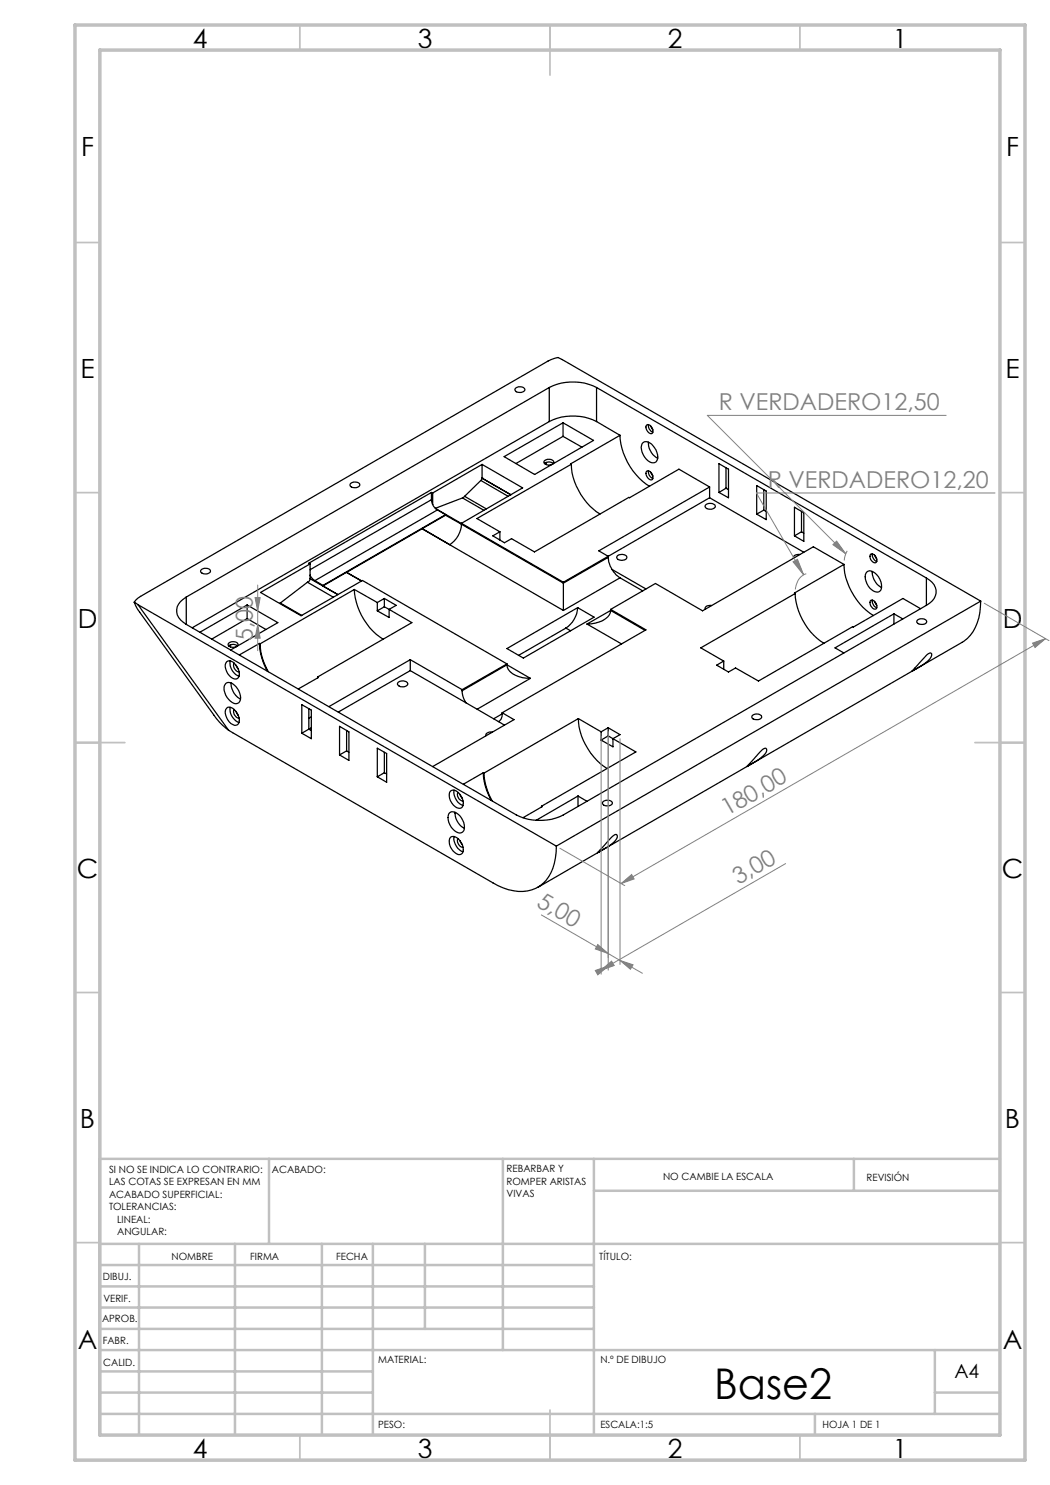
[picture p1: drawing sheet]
<svg xmlns="http://www.w3.org/2000/svg" width="210mm" height="297mm" viewBox="0 0 210 297" stroke-linecap="round" stroke-linejoin="round" font-family="sans-serif">
<g fill="none" stroke="#000" stroke-width=".25">
<path d="M103.2 77.6l.9-.2a.59 .59 0 0 1 .7 .1 .59 .59 0 0 1 0 .7 1.06 1.06 0 0 1-1.8-.4zM109.9 77.5a10.7 10.7 0 0 1 9.4 0M109.9 77.5l-72.6 41.9M109.9 77.5v6.8M119.3 77.5l66 38.1M119.3 77.5v6.8M70.2 96.7l.9-.3a.69 .69 0 0 1 .8 .7 1.23 1.23 0 0 1-1.9-.1zM86.3 99.9l.2 1M86.3 98.5l.2 .1M86.3 98.5l-24.5 14.1 .2 .2M86.3 98.5v1.4M86.3 99.9l-24.3 14"/>
<path d="M86.5 98.6v2.3M92.5 99.6l-5.4 2.1M92.5 99.6l4.3 2.5M92.9 99.3l-.4 .3M92.9 99.3l4.4 2.5M96.2 96.1l-3.3 3.2M96.2 96.1l5.4 3.2M96.4 95.6h.1M96.4 95.6l-.2 .5M96.4 92.9l8.1 4.7-12.2 7.1M96.4 92.9l-9.9 5.7M96.4 92.9v2.7"/>
<path d="M96.4 95.6l5.8 3.4M100.8 91.3l11.8-6.7 6.1 3.5-11.8 6.8zM108.9 92.7l.3-.2 .7-.1 .8 .3M109.3 92.5v.4M109.9 84.3a10.7 10.7 0 0 1 9.4 0M109.9 84.3l-71.4 41.3M110.5 92.8h.1a.42 .42 0 0 0 .2-.4 .42 .42 0 0 0-.3-.4l-.3-.1a1.06 1.06 0 0 0-1.4 .6l.3 .3 .6 .2 .8-.2M112.6 87.3l3.8 2.1M112.6 87.3l-9.4 5.4M112.6 84.6v2.7M114.3 92.8a12.7 12.7 0 0 0 5.7 10M114.3 92.8l-18.9 10.9 4.6 2.7"/>
<path d="M119.3 84.3l4.7 2.8M124 87.1a13 13 0 0 0 5.9 10.2M124 87.1l-9.9 5.7h.2M128.6 88.5a1.47 1.47 0 0 1 2 .6 2.6 2.6 0 0 1 .6 3.3 1.51 1.51 0 0 1-2-.6 2.65 2.65 0 0 1-.6-3.3zM129.4 94.2a1.17 1.17 0 0 1 1.1 1.7 1.15 1.15 0 0 1-1.1-1.7zM129.4 85a1.17 1.17 0 0 1 1.1 1.7 1.15 1.15 0 0 1-1.1-1.7zM129.7 84.9l.1 .9 .8 .7M129.7 88.4a3.6 3.6 0 0 0 1.9 3.2M129.7 94.2l.1 .8 .8 .7M130.1 85.2l.5 .8M130.1 94.4l.5 .8M141.9 97.4l-6.1-3.6-28.9 16.6-4.6-2.7-1.4 .8-2.3-1.3 1.4-.8"/>
<path d="M141.9 97.4l-22.1 12.8 1.8 1.1M141.9 99.6l18.9 10.9M141.9 97.4v2.2M141.9 99.6l-20.3 11.7M143.8 92.7l1.9 1.1v5.8l-1.9-1.1zM145.2 97.6l-1.4 .9M145.2 93.6v4M145.2 97.6l.5 .3M151.3 97.1l1.9 1.1v5.7l-1.9-1.1zM152.8 97.9v4.1M37.3 119.4a3.1 3.1 0 0 0-1.8 3.6 4.1 4.1 0 0 0 1.8 1.9M37.3 119.4v5.5"/>
<path d="M40.3 113.9l.9-.2a.74 .74 0 0 1 .9 .7 1.26 1.26 0 0 1-2-.1zM61.5 116.4l-5.4 4.2M61.5 116.4l5.2 3M62 115.7l-.2 .6-.3 .1M62 115l.3 .5 .7 .6M62 112.8l-9.9 5.7 8.1 4.7 12.3-7.1 28.9 16.7M62 112.8v2.9M62 115.7l5.6 3.2M63 116.1l1.6 1M64.6 117.2l3 1.7M64.6 117.1v.1M69.3 114.5h.1"/>
<path d="M69.3 114.5l-4.7 2.7M69.3 114.5l3 1.7M70.9 117.9a12.7 12.7 0 0 0 5.7 9.9M70.9 117.9l4.6 2.6M70.9 117.9l-18.9 10.9M76.9 119.7v1.7M76.9 119.7l2.3 1.4-1.4 .8M76.9 119.7l-1.4 .8M86.5 100.9l.3 .5 .7 .6M87.1 101.7l5.2 3M87.5 102l-24.5 14.1M87.5 102l1.6 .9"/>
<path d="M89.1 103l-19.8 11.5M89.1 102.9l-24.5 14.2M89.1 102.9v.1M89.1 103l3.2 1.8M92.3 104.8a5.2 5.2 0 0 1-2.3 4.1l-5.6-3.2 28.3 16.4M92.3 104.7l20.4 11.7M92.3 104.8l20.4 11.8M92.3 104.7v.1M100 106.4v1.6M112.7 116.6v5.5M112.7 116.4v.2M121.6 111.5l.1 .9 .7 1.5"/>
<path d="M121.6 111.3l-8.9 5.1M121.6 111.3v.2M121.6 111.5l-8.9 5.1M122.4 113.9l.7 1 .9 .7M122.4 113.9l6.8 3.9M123.5 111.1l1-.2a.74 .74 0 0 1 .8 .7 1.24 1.24 0 0 1-2-.1zM124 115.6l-11.3 6.5M124 115.6l4.6 2.6M141.2 100.9l.9-.2a.79 .79 0 0 1 1 .7 1.33 1.33 0 0 1-2.1-.1zM152.8 102l-1.5 .8M152.8 102l.4 .3M158.9 101.5l1.9 1v5.8l-1.9-1.1z"/>
<path d="M159 118.7a12.7 12.7 0 0 0 5.8 10M159 118.7l-18.8 10.9 4.5 2.6M160 110.9h-.2a1.01 1.01 0 0 0-1.1 .6v.2M160.3 106.4l-1.4 .8M160.3 102.3v4.1M160.3 106.4l.5 .2M168.8 112.9a13 13 0 0 0 5.9 10.2M168.8 112.9l-6.1-3.5-22.2 12.8-9.4-5.5-9 5.2M168.8 112.9l-9.9 5.7 .1 .1M173.4 114.4a1.51 1.51 0 0 1 2 .6 2.65 2.65 0 0 1 .6 3.2 2.04 2.04 0 0 1-2.6-1.5 2.11 2.11 0 0 1 0-2.3zM174.1 110.8a1.11 1.11 0 0 1 1.1 .5 1.11 1.11 0 0 1 0 1.2 1.13 1.13 0 0 1-1.1-1.7zM174.4 114.3a3.6 3.6 0 0 0 1.9 3.2"/>
<path d="M174.5 110.8l.1 .8 .4 .5 .4 .2M174.9 111l.5 .8M185.3 115.6a2.83 2.83 0 0 1 1.1 4.6l-1.1 .9M185.3 115.6v5.5M26.8 120.4l.8 .5M26.8 120.4l.7 1.4 15.8 21.9 1.2 1.3 1.2 1M27.6 120.9l83.7 48.3M27.6 120.9l18.1 25.1M45.2 136.7a1.53 1.53 0 0 1 2 .6 2.61 2.61 0 0 1 .6 3.2 1.5 1.5 0 0 1-2-.6 2.56 2.56 0 0 1-.6-3.2zM45.3 132.4a1.32 1.32 0 0 1 1.9 .7 2.04 2.04 0 0 1 .3 2.6 2.11 2.11 0 0 1-2.3-1.9 1.41 1.41 0 0 1 .1-1.4zM45.7 129.2l.3-.2 .7-.1 .8 .3M46 132.2a2.88 2.88 0 0 0 1.8 3.1"/>
<path d="M46.1 128.9v.5M46.2 136.6a3.5 3.5 0 0 0 1.9 3.2M46.8 132.6a1.18 1.18 0 0 0 1 1.7M47.2 133l.5 .8M47.3 129.3l.3-.3a.87 .87 0 0 0-1.2-.7 .64 .64 0 0 0-.7 .8l.5 .3 1.1-.1M49.4 121l6.2 3.5-9.5 5.5M49.4 121l-9.4 5.4M49.4 123.7l3.8 2.2M49.4 123.7l-7 4.1M49.4 121v2.7M51.9 128.7l.4 2.6 1.1 2.9M51.9 128.7l.1 .1"/>
<path d="M51.9 128.7l-4 2.3M52 128.8a11.1 11.1 0 0 0 1.7 5.5M56.1 120.6l-.1 .1M56.1 120.6l4.3 2.5M63.5 135.4l.2 .1-4 2.3M63.5 135.4v.2M75.5 120.5v1.7M76.9 121.4l.9 .5M76.9 121.4l-1.4 .8M77.8 121.9l4.6 2.6-18.9 10.9M77.8 121.9v1.6l-2.3-1.3M79.7 136.5l.9-.3a.79 .79 0 0 1 .9 .7 1.33 1.33 0 0 1-2-.1z"/>
<path d="M82.1 134.1l17.6 10.2M82.1 134.1l-14.4 8.3M82.1 131.9l10.3 6M82.1 131.9l-16.3 9.4M82.1 131.9v2.2M92.4 138.1a4.6 4.6 0 0 0 .8 2.4M92.4 137.9v.2M101.4 133a2.88 2.88 0 0 0 2.4 2.3l2.3 .4M101.4 132.8l-9 5.1M101.4 129.7l14.1-8.2 3.3 1.9-14.1 8.2zM101.4 133l-9 5.1M101.4 132.8v.2"/>
<path d="M101.4 133l4.7 2.7M106.1 135.7l-10.7 6.1M113.2 125.6l-9.4 5.5M113.2 125.6l.9 .5M115.5 121.5a5.3 5.3 0 0 1-2.3 4.1M117.4 124.8l6.9 4M122.1 122.1a2.9 2.9 0 0 1-2.3 2.3l-2.4 .4M122.1 121.9l7.1 4.1-28.8 16.6M122.1 121.9v.2M122.1 122.1l6.9 4M122.1 122.1l-4.7 2.7M142.3 121.1h-.2a.93 .93 0 0 0-1.1 .6v.1"/>
<path d="M144.7 132.2v1.6M174.1 120.1a1.15 1.15 0 0 1 1.1 1.7 1.17 1.17 0 0 1-1.1-1.7zM174.5 120v.5l.3 .7 .6 .4M174.9 120.3l.5 .8M178.8 122.8l-11.8 6.8 1.8 1M178.8 122.8l1.8 1M178.8 122.8v2M183.5 124a1.06 1.06 0 0 1 1.8 .5 1.29 1.29 0 0 1-2-.1zM184.1 121.7l-3.5-2-28.9 16.5-4.6-2.6-1.4 .8-2.4-1.4 1.4-.8M185.3 121.1l-72.6 41.9a10.6 10.6 0 0 1-9.4 0l-66-38.1M185.4 130.9l.2-.1a.44 .44 0 0 1 .7 0 1.66 1.66 0 0 1-.7 1.3l-1.3 1.1-1.9 1.1zM196.1 120.2l-83.6-48.3a1.92 1.92 0 0 0-2.3 0l-82.1 47.4-1.3 1.1"/>
<path d="M196.1 120.2a9.6 9.6 0 0 1-3.3 8.1l-85.2 49.2M196.1 120.2l-84.8 49M45.3 141.6a1.34 1.34 0 0 1 1.9 .7l.3 .4a1.73 1.73 0 0 1 0 2.3 1.79 1.79 0 0 1-2.2-1.5 1.75 1.75 0 0 1 0-1.9zM45.7 146l52.9 30.6a9.5 9.5 0 0 0 8.6 1.1 7.6 7.6 0 0 0 3.9-6.1l.2-2.4M46 141.5a2.81 2.81 0 0 0 1.8 3M46.8 141.9a1.22 1.22 0 0 0 1 1.7M47.2 142.3l.5 .8M60.4 140.9l1.9 1.1v5.7l-1.9-1.1zM61.8 145.8l-1.4 .8M61.8 141.7v4.1M61.8 145.8l.5 .3M62.3 145.6l-.5 .2"/>
<path d="M62.3 143.4l-.5 .2M67.9 145.3l1.9 1.1v5.7l-1.9-1.1zM69.3 150.2l-1.4 .8M69.3 146.1v4.1M69.3 150.2l.5 .3M75.5 149.6l1.8 1.1v5.8l-1.8-1.1zM76.9 154.5l-1.4 .9M76.9 150.5v4M76.9 154.5l.4 .3M90.1 158.2a1.37 1.37 0 0 1 1.9 .7l.5 .9a1.32 1.32 0 0 1-.5 1.9 2.55 2.55 0 0 1-1.9-3.5zM90.8 158a2.88 2.88 0 0 0 1.8 3.1M91.6 158.5a1.23 1.23 0 0 0 1 1.7"/>
<path d="M92 158.9l.5 .8M96.7 154.5l.3 2.7 1.2 2.9M96.7 154.5l.1 .1M96.7 154.5l-4 2.3M96.8 154.6l.4 2.6 .6 1.8 .6 1.2M98.5 146.4h-.6a.72 .72 0 0 0-.7 .7M99.7 144.3l1.2 .7M100.4 142.8a1.59 1.59 0 0 1-.7 1.5M100.4 142.6l2.4 1.3-16.3 9.4M100.4 142.6v.2M100.4 142.8l-1.7 1M115.6 159.2l1.8 1.1"/>
<path d="M115.6 159.2l-8.4 4.9M115.6 159.2v2.1M115.7 143.7a12.7 12.7 0 0 0 5.7 10M115.7 143.7l4.5 2.7M115.7 143.7l-18.9 10.9M120.2 146.4v1.6M121.6 145.6l2.4 1.3-1.4 .8M121.6 145.6l-1.4 .8M121.6 147.2l-1.4 .8M121.6 147.2l1 .5M121.6 145.6v1.6M122.6 147.7l4.6 2.7-18.9 10.9"/>
<path d="M122.6 147.7v1.7l-2.4-1.4M150.5 143l.9-.2a.79 .79 0 0 1 .9 .7 1.29 1.29 0 0 1-1.9-.1zM152 150.4l.6-.6a.44 .44 0 0 1 .7 0 1.44 1.44 0 0 1-.7 1.4l-1.3 1-1.9 1.1zM90 162.5a2.04 2.04 0 0 1 2.5 1.5l.4 1a1.14 1.14 0 0 1-.5 1.5 1.14 1.14 0 0 1-1.5-.4 3.2 3.2 0 0 1-1.2-3.3zM90.1 167.5a1.43 1.43 0 0 1 1.9 .7 2.16 2.16 0 0 1 .3 2.6 1.63 1.63 0 0 1-2-1 2.14 2.14 0 0 1-.2-2.3zM90.8 167.3a2.88 2.88 0 0 0 1.8 3.1M91 162.5a3.5 3.5 0 0 0 1.9 3.2M91.6 167.7a1.23 1.23 0 0 0 1 1.7M92 168.1l.5 .8M108.3 161.3h.1l-3.8 2.2M108.3 161.3v.1M120.6 160.3l1-.2a.59 .59 0 0 1 .7 .1 .59 .59 0 0 1 0 .7 1.06 1.06 0 0 1-1.8-.4z"/>
<path d="M122.5 167.2l.6-.3 .3 .2a1.49 1.49 0 0 1-.6 1.3l-1.4 1.1-1.9 1.1z"/>
</g>
<g fill="none" stroke="#808080" stroke-width=".2">
<path d="M189.2 83.1h-47.7l27.7 27.7M199 98.6h-47.7l9.4 16.4M51 119.5h1l-.5 2.7zM51.5 117v13.1M158.6 112.4l.9-.5 1.2 3.1zM161.3 114.8a3.3 3.3 0 0 0-2.2 3.1M166.6 108.9l.7-.7 1.9 2.6zM169.4 110.2l-.3 .9-.3 1M51.5 125l.5 2.6h-1zM196.8 120.6l13 7.5M206.5 128.6l2.6-.9-2.1 1.8zM209.1 127.7l-84.9 49"/>
<path d="M120.2 147.2v47.6M121.6 146.4v47.6M124 147.7v45.2M112 169.6l13 7.5M124.2 176.7l2.1-1.8 .5 .9zM157.1 172.7l-35.5 20.5M108.3 183l13.3 7.7M119.1 194.1l2.5-.9-2 1.8zM119.6 188.9l2 1.8-2.5-.9zM120.2 194l2.1-1.8 .5 .9zM121.6 193.2l-1.4 .8M121.6 190.7l2.4 1.4"/>
<path d="M124 192.1l2.6 .9-.5 .8zM124 192.1l4.5 2.6"/>
</g>
<g fill="none" stroke="#c0c0c0" stroke-width=".35">
<path d="M60 5v5M110 5v10M160 5v5M15 48.5h5M200 48.5h5M15 98.5h5M200 98.5h5M15 148.5h10M195 148.5h10M15 198.5h5M200 198.5h5M15 248.5h5"/>
<path d="M200 248.5h5M60 287v5M110 282v10M160 287v5"/>
</g>
<g fill="none" stroke="#c0c0c0" stroke-width=".5">
<path d="M53.8 231.8v17M100.6 231.8v38.2M118.8 231.8v55.2M118.8 238.2h81.2M170.8 231.8v6.4M200 231.8h-180v55.2M20 248.8h180M20 257.3h98.8M20 253h98.8M27.8 248.8v38.2M47 248.8v38.2M64.4 248.8v38.2"/>
<path d="M74.6 248.8v38.2M85 248.8v17M20 265.8h98.8M20 261.5h98.8M20 278.5h54.6M20 274.3h54.6M20 270h180M187 278.5h13M187 270v12.8M20 282.8h180M163 282.8v4.2"/>
</g>
<path d="M15 5h190v287h-190zM20 10h180v277h-180z" fill="none" stroke="#c0c0c0" stroke-width=".7"/>
<g fill="#808080">
<path d="M124 192.1l2.6 .9-.5 .8zM119.6 188.9l2 1.8-2.5-.9z"/>
<path d="M158.6 112.4l2.1 2.6-1.2-3.1zM166.6 108.9l2.6 1.9-1.9-2.6z"/>
<path d="M119.1 194.1l2.5-.9-2 1.8zM120.2 194l2.1-1.8 .5 .9z"/>
<path d="M206.5 128.6l2.6-.9-2.1 1.8zM124.2 176.7l2.1-1.8 .5 .9z"/>
<path d="M51 119.5h1l-.5 2.7zM51.5 125l.5 2.6h-1z"/>
</g>
<text font-size="8.5" x="142.8" y="279.7">Base2</text>
<g font-size="5.3">
<text x="38.5" y="9.5">4</text>
<text x="83.5" y="9.5">3</text>
<text x="133.6" y="9.5">2</text>
<text x="178.6" y="9.5">1</text>
<text x="16.2" y="31.3">F</text>
<text x="201.2" y="31.3">F</text>
<text x="16.1" y="75.5">E</text>
<text x="201.1" y="75.5">E</text>
<text x="15.5" y="125.5">D</text>
<text x="200.5" y="125.5">D</text>
<text x="15.4" y="175.5">C</text>
<text x="200.4" y="175.5">C</text>
<text x="16" y="225.5">B</text>
<text x="201" y="225.5">B</text>
<text x="15.5" y="269.8">A</text>
<text x="200.5" y="269.8">A</text>
<text x="38.5" y="291.5">4</text>
<text x="83.5" y="291.5">3</text>
<text x="133.6" y="291.5">2</text>
<text x="178.6" y="291.5">1</text>
</g>
<g font-size="4.7" fill="#808080">
<text x="143.8" y="82">R VERDADERO12,50</text>
<text x="153.6" y="97.6">R VERDADERO12,20</text>
<text x="50.5" y="128.2" transform="rotate(-90 50.5 128.2)">5,00</text>
<text x="145.4" y="163.3" transform="rotate(-30 145.4 163.3)">180,00</text>
<text x="147.7" y="177" transform="rotate(-30 147.7 177)">3,00</text>
<text x="107.1" y="181.1" transform="rotate(30 107.1 181.1)">5,00</text>
</g>
<text font-size="3.9" x="190.9" y="275.5">A4</text>
<g font-size="2">
<text x="21.8" y="234.6">SI NO SE INDICA LO CONTRARIO:</text>
<text x="21.8" y="237.1">LAS COTAS SE EXPRESAN EN MM</text>
<text x="21.8" y="239.6">ACABADO SUPERFICIAL:</text>
<text x="54.4" y="234.6">ACABADO:</text>
<text x="101.3" y="234.5">REBARBAR Y</text>
<text x="101.3" y="237">ROMPER ARISTAS</text>
<text x="101.3" y="239.5">VIVAS</text>
<text x="132.6" y="236">NO CAMBIE LA ESCALA</text>
<text x="173.3" y="236.2">REVISIÓN</text>
<text x="21.8" y="242.1">TOLERANCIAS:</text>
<text x="23.4" y="244.6">LINEAL:</text>
<text x="23.4" y="247.1">ANGULAR:</text>
<text x="34.3" y="252">NOMBRE</text>
<text x="50" y="251.9">FIRMA</text>
<text x="67.2" y="251.9">FECHA</text>
<text x="119.9" y="251.9">TÍTULO:</text>
<text x="20.6" y="256.1">DIBUJ.</text>
<text x="20.7" y="260.3">VERIF.</text>
<text x="20.4" y="264.4">APROB.</text>
<text x="20.5" y="268.8">FABR.</text>
<text x="20.7" y="273.1">CALID.</text>
<text x="75.6" y="272.5">MATERIAL:</text>
<text x="120.1" y="272.5">N.º DE DIBUJO</text>
<text x="75.6" y="285.5">PESO:</text>
<text x="120.1" y="285.6">ESCALA:1:5</text>
<text x="164.5" y="285.6">HOJA 1 DE 1</text>
</g>
</svg>
